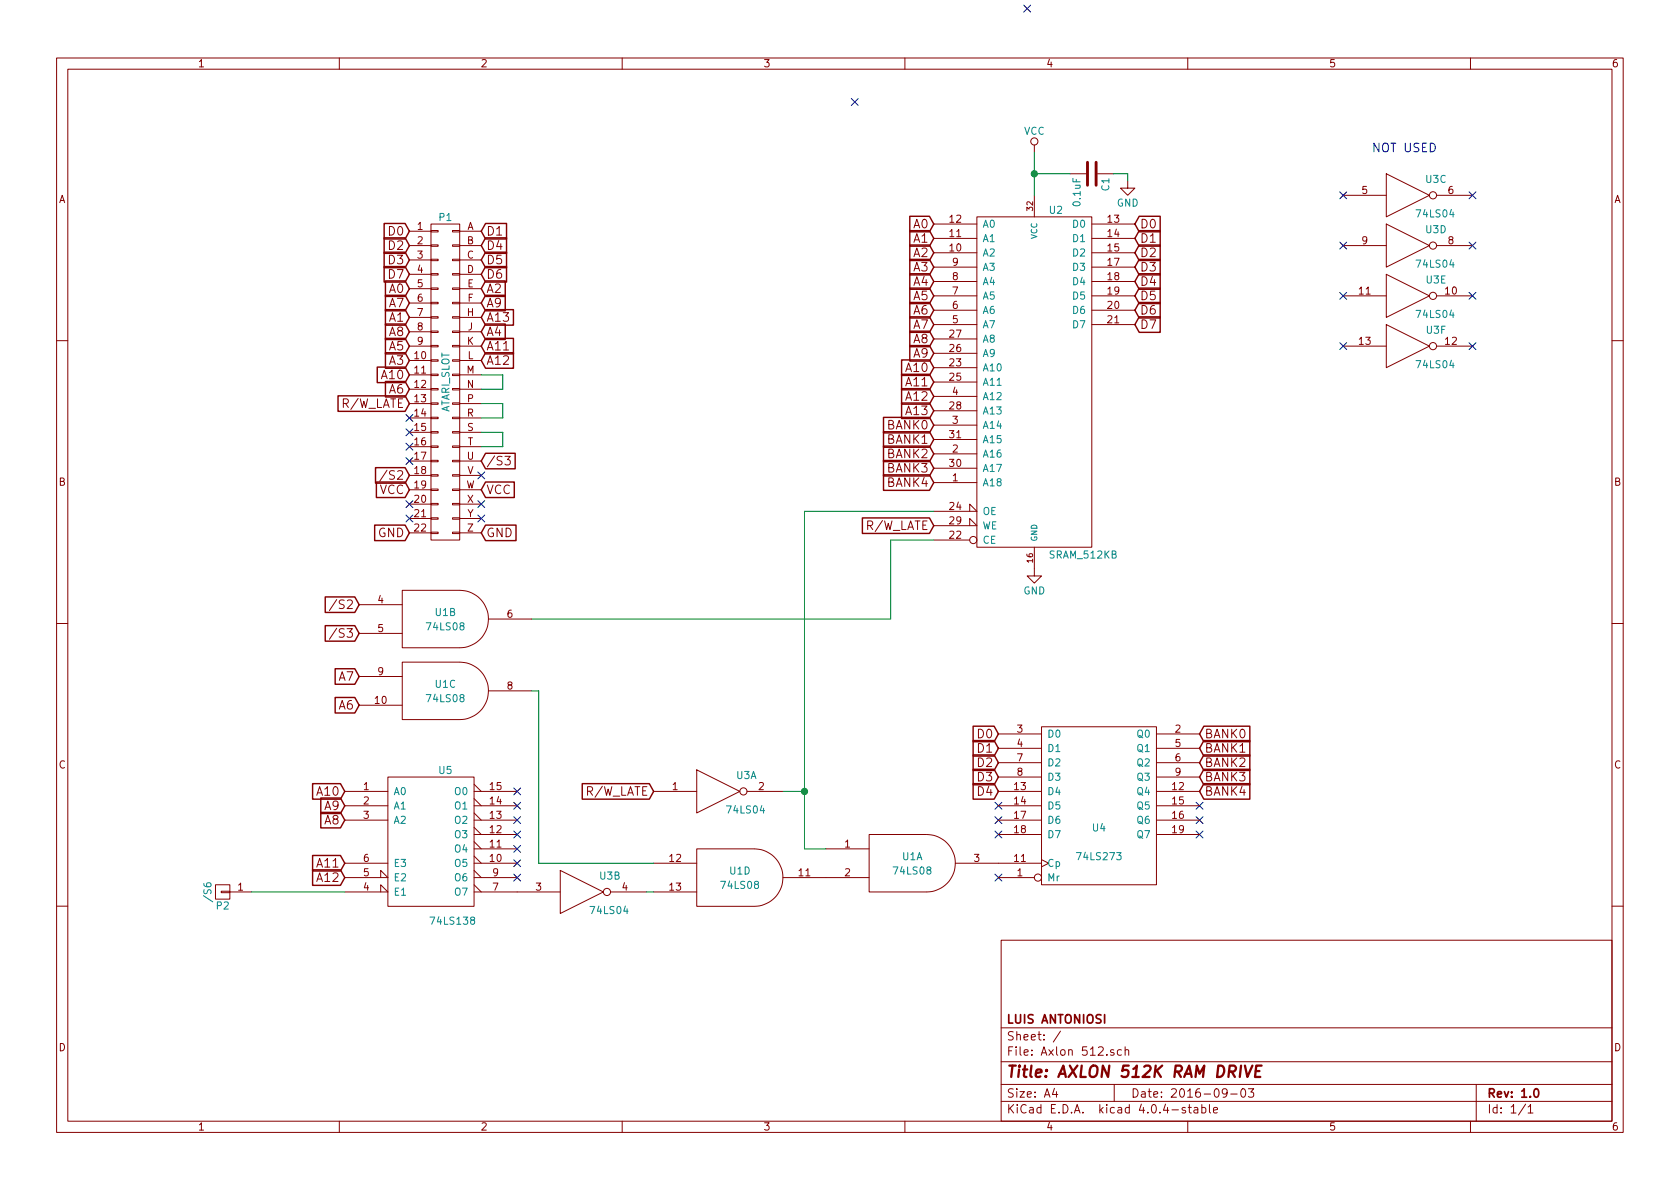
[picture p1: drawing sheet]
<svg xmlns="http://www.w3.org/2000/svg" width="297mm" height="210mm" viewBox="0 0 297 210" stroke-linecap="round" stroke-linejoin="round" font-family="sans-serif">
<g fill="none" stroke="#840000" stroke-width=".18">
<path d="M10 10.3h277v189.9h-277zM12 12.2h273v186.1h-273zM60 10.3v1.9M110 10.3v1.9M160 10.3v1.9M210 10.3v1.9M260 10.3v1.9M76.2 39.6h5.1v55.9h-5.1zM165.1 39.6h7.6M172.7 38.3h20.3v58.5h-20.3zM182.9 25.6v1.3M182.9 34.5v3.8"/>
<path d="M189.2 30.7h2.8M193 39.6h7.7M194.1 30.7h2.7M199.4 32v1.3h1.3l-1.3 1.2-1.3-1.2h1.3M237.5 34.5h7.6M245.1 30.7l7.6 3.8-7.6 3.8zM245.1 39.6l7.6 3.8-7.6 3.8zM254 34.5h6.3M72.4 40.9h3.8M72.4 43.4h3.8M72.4 46h3.8M72.4 48.5h3.8"/>
<path d="M72.4 51h3.8M72.4 53.6h3.8M72.4 56.1h3.8M72.4 58.7h3.8M76.2 58.5h1.3v.3h-1.3zM76.2 56h1.3v.3h-1.3zM76.2 53.5h1.3v.2h-1.3zM76.2 50.9h1.3v.3h-1.3zM76.2 48.4h1.3v.2h-1.3zM76.2 45.8h1.3v.3h-1.3zM76.2 43.3h1.3v.3h-1.3zM76.2 40.8h1.3v.2h-1.3z"/>
<path d="M80 58.5h1.3v.3h-1.3zM80 56h1.3v.3h-1.3zM80 53.5h1.3v.2h-1.3zM80 50.9h1.3v.3h-1.3zM80 48.4h1.3v.2h-1.3zM80 45.8h1.3v.3h-1.3zM80 43.3h1.3v.3h-1.3zM80 40.8h1.3v.2h-1.3zM81.3 40.9h3.8M81.3 43.4h3.8M81.3 46h3.8M81.3 48.5h3.8"/>
<path d="M81.3 51h3.8M81.3 53.6h3.8M81.3 56.1h3.8M81.3 58.7h3.8M165.1 57.4h7.6M165.1 54.9h7.6M165.1 52.3h7.6M165.1 49.8h7.6M165.1 47.2h7.6M165.1 44.7h7.6M165.1 42.2h7.6M165.1 59.9h7.6"/>
<path d="M193 57.4h7.7M193 54.9h7.7M193 52.3h7.7M193 49.8h7.7M193 47.2h7.7M193 44.7h7.7M193 42.2h7.7M237.5 52.3h7.6M237.5 43.4h7.6M245.1 48.5l7.6 3.8-7.6 3.8zM245.1 57.4l7.6 3.8-7.6 3.8zM254 52.3h6.3"/>
<path d="M254 43.4h6.3M10 60.2h2M72.4 61.2h3.8M72.4 63.7h3.8M72.4 66.3h3.8M72.4 68.8h3.8M72.4 71.4h3.8M72.4 73.9h3.8M72.4 76.4h3.8M72.4 79h3.8M76.2 78.9h1.3v.2h-1.3zM76.2 76.3h1.3v.3h-1.3z"/>
<path d="M76.2 73.8h1.3v.2h-1.3zM76.2 71.2h1.3v.3h-1.3zM76.2 68.7h1.3v.3h-1.3zM76.2 66.2h1.3v.2h-1.3zM76.2 63.6h1.3v.3h-1.3zM76.2 61.1h1.3v.2h-1.3zM80 78.9h1.3v.2h-1.3zM80 76.3h1.3v.3h-1.3zM80 73.8h1.3v.2h-1.3zM80 71.2h1.3v.3h-1.3zM80 68.7h1.3v.3h-1.3zM80 66.2h1.3v.2h-1.3z"/>
<path d="M80 63.6h1.3v.3h-1.3zM80 61.1h1.3v.2h-1.3zM81.3 61.2h3.8M81.3 63.7h3.8M81.3 66.3h3.8M81.3 68.8h3.8M81.3 71.4h3.8M81.3 73.9h3.8M81.3 76.4h3.8M81.3 79h3.8M165.1 75.2h7.6M165.1 70.1h7.6"/>
<path d="M165.1 77.7h7.6M165.1 65h7.6M165.1 67.6h7.6M165.1 62.5h7.6M165.1 72.6h7.6M237.5 61.2h7.6M254 61.2h6.3M285 60.2h2M68.4 83.2l-1.3 1.9M72.4 81.5h3.8M72.4 84.1h3.8M72.4 86.6h3.8"/>
<path d="M72.4 89.1h3.8M72.4 91.7h3.8M72.4 94.2h3.8M76.2 94.1h1.3v.3h-1.3zM76.2 91.6h1.3v.2h-1.3zM76.2 89h1.3v.3h-1.3zM76.2 86.5h1.3v.2h-1.3zM76.2 83.9h1.3v.3h-1.3zM76.2 81.4h1.3v.3h-1.3zM80 94.1h1.3v.3h-1.3zM80 91.6h1.3v.2h-1.3zM80 89h1.3v.3h-1.3z"/>
<path d="M80 86.5h1.3v.2h-1.3zM80 83.9h1.3v.3h-1.3zM80 81.4h1.3v.3h-1.3zM81.3 81.5h3.8M81.3 84.1h3.8M81.3 86.6h3.8M81.3 89.1h3.8M81.3 91.7h3.8M81.3 94.2h3.8M89.3 80.7h.9l-.5 .6 .4 .1 .1 .2-.1 .5-.2 .1h-.4l-.2-.1M165.1 90.4h7.6l-1.3-1.3v1.3M165.1 93h7.6l-1.3-1.3v1.3"/>
<path d="M165.1 85.3h7.6M165.1 80.3h7.6M165.1 82.8h7.6M165.1 95.5h6.3M182.9 96.8v5h1.2l-1.2 1.3-1.3-1.3h1.3M10 110.3h2M59.5 106l-1.3 2M59.5 111.1l-1.3 1.9M63.5 119.6h7.6M63.5 106.9h7.6M63.5 112h7.6M81.3 117.1h-10.2v10.1h10.2"/>
<path d="M81.3 104.4h-10.2v10.1h10.2M81.3 117.1a5.1 5.1 0 0 1 5.1 5.1 5.1 5.1 0 0 1-5.1 5M81.3 104.4a5.1 5.1 0 0 1 5.1 5.1 5.1 5.1 0 0 1-5.1 5M86.4 109.5h7.6M285 110.3h2M61 139.9h7.6M63.5 124.7h7.6M68.6 137.4h15.2v22.9h-15.2zM83.8 139.9h7.6M83.8 138.7l1.3 1.2M86.4 122.2h7.6M115.6 139.9h7.6"/>
<path d="M123.2 136.1l7.6 3.8-7.6 3.9zM132.1 139.9h6.3M176.5 139.9h7.6M176.5 129.8h7.6M176.5 132.3h7.6M176.5 134.9h7.6M176.5 137.4h7.6M184.1 128.5h20.4v28h-20.4zM204.5 139.9h7.6M204.5 129.8h7.6M204.5 132.3h7.6M204.5 134.9h7.6"/>
<path d="M204.5 137.4h7.6M38.1 156.5h2.5v2.5h-2.5zM39.1 157.6h1.5v.3h-1.5zM40.6 157.7h3.8M61 157.7h7.6l-1.3-1.2v1.2M61 155.2h7.6l-1.3-1.3v1.3M61 152.6h7.6M61 142.5h7.6M61 145h7.6M83.8 155.2h7.6M83.8 152.6h7.6M83.8 157.7h15.3"/>
<path d="M83.8 142.5h7.6M83.8 145h7.6M83.8 156.5l1.3 1.2M83.8 153.9l1.3 1.3M83.8 151.4l1.3 1.2M83.8 150.1h7.6M83.8 148.8l1.3 1.3M83.8 147.6h7.6M83.8 146.3l1.3 1.3M83.8 143.8l1.3 1.2M83.8 141.2l1.3 1.3M99.1 153.9l7.6 3.8-7.6 3.8z"/>
<path d="M107.9 157.7h6.4M115.6 152.6h7.6M115.6 157.7h7.6M133.3 150.1h-10.1v10.2h10.1M133.4 150.1a5.1 5.1 0 0 1 5 5.1 5.1 5.1 0 0 1-5 5.1M138.4 155.2h15.3M146 150.1h7.7M163.8 147.6h-10.1v10.1h10.1M163.9 147.6a5.1 5.1 0 0 1 5 5 5.1 5.1 0 0 1-5 5.1M168.9 152.6h15.2M176.5 155.2h6.4M176.5 142.5h7.6"/>
<path d="M176.5 145h7.6M176.5 147.6h7.6M184.1 152l1.3 .6-1.3 .7M204.5 142.5h7.6M204.5 145h7.6M204.5 147.6h7.6M10 160.2h2M177 166.3h108v32h-108zM285 160.2h2M60 198.3v1.9M110 198.3v1.9M160 198.3v1.9"/>
<path d="M177 194.8h108M177 191.8h108M177 187.8h108M177 181.8h108M186.4 192.5l-.3 1h.9M186.8 193v1M187.5 182.3l-1.3 2M196.9 185.7a.37 .37 0 0 0-.6 .1l.1 .2 .5 .2 .1 .1-.2 .3-.5-.1M197 191.8v3M198.3 185.7l-.5-.1-.2 .3v.6l.2 .1 .5-.1M198.9 185.7l.2-.1 .4 .1 .1 .9M198.9 185.1v1.5"/>
<path d="M209.6 195.9a.37 .37 0 0 0-.6 .1l.1 .3 .5 .1 .1 .1-.3 .3-.4-.1M210 198.3v1.9M210.1 195.8h.5M210.3 195.3v1.3l.3 .2M211.2 195.9h.5l.1 .9M211.8 196.2l-.5 .1-.2 .2 .2 .3 .5-.1M212.5 195.9l.4-.1 .3 .3-.1 .6h-.6M212.5 195.3v1.5M213.8 195.3v1.3l.2 .2M214.6 196.3l.7-.1-.1-.3-.4-.1-.2 .2v.7h.6M217 193.2l-.3 .3h-.3l-.3-.3v-.4l.2-.2 .4-.1 .2 .2a1.19 1.19 0 0 1-.2 1.2l-.4 .1M217.6 193.5h1.1"/>
<path d="M219.5 192.7l.2-.2a.81 .81 0 0 1 .6 .6 .81 .81 0 0 1-.3 .8l-.1 .1a.79 .79 0 0 1-.4-1.3zM220.7 192.5h1l-.5 .6 .4 .1v.7l-.2 .1-.7-.1M260 198.3v1.9M261 191.8v6.5M269.7 195.2l-1.2 2M270.2 195.8l.4-.5v1.5M270.2 196.8h.8"/>
<circle cx="182.9" cy="25" r=".63"/>
<circle cx="253.4" cy="34.5" r=".63"/>
<circle cx="253.4" cy="52.3" r=".63"/>
<circle cx="253.4" cy="43.4" r=".63"/>
<circle cx="253.4" cy="61.2" r=".63"/>
<circle cx="172.1" cy="95.5" r=".63"/>
<circle cx="131.4" cy="139.9" r=".63"/>
<circle cx="107.3" cy="157.7" r=".63"/>
<circle cx="183.5" cy="155.2" r=".63"/>
</g>
<path d="M271.3 192.7l.3-.2a.81 .81 0 0 1 .5 .6 .81 .81 0 0 1-.2 .8l-.2 .1a.79 .79 0 0 1-.4-1.3z" fill="none" stroke="#840000" stroke-width=".3"/>
<path d="M220.1 188.4l.4 2 .9-2M222 189.4h.7M223.1 188.4h-1l-.2 2h.9" fill="none" stroke="#840000" stroke-width=".41"/>
<g fill="none" stroke="#840000" stroke-width=".25">
<path d="M67.9 39.5h3.7l.8 1.4-.8 1.4h-3.7zM85.9 39.5h3.7v2.8h-3.7l-.8-1.4zM160.9 38.2h3.4l.8 1.4-.8 1.4h-3.4zM201.4 38.2h3.7v2.8h-3.7l-.7-1.4zM67.9 42.1h3.7l.8 1.3-.8 1.4h-3.7zM67.9 44.6h3.7l.8 1.4-.8 1.3h-3.7zM67.9 47.1h3.7l.8 1.4-.8 1.4h-3.7zM68.1 49.7h3.5l.8 1.3-.8 1.4h-3.5zM68.1 52.2h3.5l.8 1.4-.8 1.4h-3.5zM68.1 54.8h3.5l.8 1.3-.8 1.4h-3.5zM68.1 57.3h3.5l.8 1.4-.8 1.3h-3.5zM68.1 59.8h3.5l.8 1.4-.8 1.4h-3.5z"/>
<path d="M85.9 42.1h3.7v2.7h-3.7l-.8-1.4zM85.9 44.6h3.7v2.7h-3.7l-.8-1.3zM85.9 47.1h3.7v2.8h-3.7l-.8-1.4zM85.9 49.7h3.4v2.7h-3.4l-.8-1.4zM85.9 52.2h3.4v2.8h-3.4l-.8-1.4zM85.9 54.8h4.9v2.7h-4.9l-.8-1.4zM85.9 57.3h3.4v2.7h-3.4l-.8-1.3zM85.9 59.8h4.9v2.8h-4.9l-.8-1.4zM160.9 40.8h3.4l.8 1.4-.8 1.3h-3.4zM160.9 43.3h3.4l.8 1.4-.8 1.4h-3.4zM160.9 45.9h3.4l.8 1.3-.8 1.4h-3.4zM160.9 48.4h3.4l.8 1.4-.8 1.3h-3.4z"/>
<path d="M160.9 50.9h3.4l.8 1.4-.8 1.4h-3.4zM160.9 53.5h3.4l.8 1.4-.8 1.3h-3.4zM160.9 56h3.4l.8 1.4-.8 1.4h-3.4zM160.9 58.6h3.4l.8 1.3-.8 1.4h-3.4zM201.4 40.8h3.7v2.7h-3.7l-.7-1.3zM201.4 43.3h3.7v2.8h-3.7l-.7-1.4zM201.4 45.9h3.7v2.7h-3.7l-.7-1.4zM201.4 48.4h3.7v2.7h-3.7l-.7-1.3zM201.4 50.9h3.7v2.8h-3.7l-.7-1.4zM201.4 53.5h3.7v2.7h-3.7l-.7-1.3zM201.4 56h3.7v2.8h-3.7l-.7-1.4zM59.8 70h11.8l.8 1.4-.8 1.3h-11.8z"/>
<path d="M66.7 64.9h4.9l.8 1.4-.8 1.4h-4.9zM68.1 62.4h3.5l.8 1.3-.8 1.4h-3.5zM68.1 67.5h3.5l.8 1.3-.8 1.4h-3.5zM85.9 62.4h4.9v2.7h-4.9l-.8-1.4zM156.2 78.9h8.1l.8 1.4-.8 1.3h-8.1zM156.2 73.8h8.1l.8 1.4-.8 1.3h-8.1zM156.2 76.3h8.1l.8 1.4-.8 1.4h-8.1zM159.4 63.6h4.9l.8 1.4-.8 1.4h-4.9zM159.4 66.2h4.9l.8 1.4-.8 1.3h-4.9zM159.4 68.7h4.9l.8 1.4-.8 1.4h-4.9zM159.4 71.3h4.9l.8 1.3-.8 1.4h-4.9zM160.9 61.1h3.4l.8 1.4-.8 1.3h-3.4z"/>
<path d="M66.2 92.9h5.4l.8 1.3-.8 1.4h-5.4zM66.4 82.7h5.2l.8 1.4-.8 1.3h-5.2zM66.5 85.2h5.1l.8 1.4-.8 1.4h-5.1zM85.9 80.2h5.2v2.7h-5.2l-.8-1.4zM85.9 85.2h5v2.8h-5l-.8-1.4zM85.9 92.9h5.3v2.7h-5.3l-.8-1.4zM152.5 91.6h11.8l.8 1.4-.8 1.3h-11.8zM156.2 84h8.1l.8 1.3-.8 1.4h-8.1zM156.2 81.4h8.1l.8 1.4-.8 1.4h-8.1zM57.5 105.6h5.2l.8 1.3-.8 1.4h-5.2zM57.5 110.6h5.2l.8 1.4-.8 1.4h-5.2zM59.3 118.3h3.4l.8 1.3-.8 1.4h-3.4z"/>
<path d="M55.3 138.6h4.9l.8 1.3-.8 1.4h-4.9zM59.3 123.3h3.4l.8 1.4-.8 1.4h-3.4zM102.9 138.6h11.9l.8 1.3-.8 1.4h-11.9zM172.1 128.4h3.7l.7 1.4-.7 1.4h-3.7zM172.1 131h3.7l.7 1.3-.7 1.4h-3.7zM172.1 133.5h3.7l.7 1.4-.7 1.3h-3.7zM172.1 136h3.7l.7 1.4-.7 1.4h-3.7zM172.1 138.6h3.7l.7 1.3-.7 1.4h-3.7zM212.9 128.4h8.1v2.8h-8.1l-.8-1.4zM212.9 131h8.1v2.7h-8.1l-.8-1.4zM212.9 133.5h8.1v2.7h-8.1l-.8-1.3zM212.9 136h8.1v2.8h-8.1l-.8-1.4z"/>
<path d="M212.9 138.6h8.1v2.7h-8.1l-.8-1.4zM55.3 153.8h4.9l.8 1.4-.8 1.4h-4.9zM55.3 151.3h4.9l.8 1.3-.8 1.4h-4.9zM56.7 141.1h3.5l.8 1.4-.8 1.4h-3.5zM56.7 143.7h3.5l.8 1.3-.8 1.4h-3.5z"/>
</g>
<g fill="none" stroke="#000084" stroke-width=".18">
<path d="M150.5 17.4l1.2 1.2M151.7 17.4l-1.2 1.2M181 .9l1.2 1.2M182.2 .9l-1.2 1.2M236.9 33.9l1.2 1.2M238.1 33.9l-1.2 1.2M259.7 33.9l1.3 1.2M261 33.9l-1.3 1.2M236.9 42.8l1.2 1.2M236.9 51.7l1.2 1.2M238.1 42.8l-1.2 1.2M238.1 51.7l-1.2 1.2"/>
<path d="M259.7 51.7l1.3 1.2M259.7 42.8l1.3 1.2M261 51.7l-1.3 1.2M261 42.8l-1.3 1.2M71.8 73.3l1.2 1.2M71.8 75.8l1.2 1.3M71.8 78.4l1.2 1.2M73 73.3l-1.2 1.2M73 75.8l-1.2 1.3M73 78.4l-1.2 1.2M236.9 60.6l1.2 1.2M238.1 60.6l-1.2 1.2"/>
<path d="M259.7 60.6l1.3 1.2M261 60.6l-1.3 1.2M71.8 80.9l1.2 1.2M71.8 91.1l1.2 1.2M71.8 88.5l1.2 1.3M73 80.9l-1.2 1.2M73 91.1l-1.2 1.2M73 88.5l-1.2 1.3M84.5 88.5l1.2 1.3M84.5 91.1l1.2 1.2M84.5 83.5l1.2 1.2M85.7 88.5l-1.2 1.3"/>
<path d="M85.7 91.1l-1.2 1.2M85.7 83.5l-1.2 1.2M90.8 139.3l1.2 1.3M92 139.3l-1.2 1.3M90.8 141.9l1.2 1.2M90.8 144.4l1.2 1.2M90.8 147l1.2 1.2M90.8 149.5l1.2 1.2M90.8 152l1.2 1.3M90.8 154.6l1.2 1.2M92 141.9l-1.2 1.2M92 144.4l-1.2 1.2"/>
<path d="M92 147l-1.2 1.2M92 149.5l-1.2 1.2M92 152l-1.2 1.3M92 154.6l-1.2 1.2M175.9 141.9l1.2 1.2M175.9 144.4l1.2 1.2M175.9 147l1.2 1.2M175.9 154.6l1.2 1.2M177.1 141.9l-1.2 1.2M177.1 144.4l-1.2 1.2M177.1 147l-1.2 1.2M177.1 154.6l-1.2 1.2"/>
<path d="M211.5 141.9l1.2 1.2M211.5 144.4l1.2 1.2M211.5 147l1.2 1.2M212.7 141.9l-1.2 1.2M212.7 144.4l-1.2 1.2M212.7 147l-1.2 1.2"/>
</g>
<path d="M182.9 26.9v7.6M182.9 30.7h6.3M196.8 30.7h2.6v1.3M85.1 66.3h3.8v2.5h-3.8M85.1 71.4h3.8v2.5h-3.8M85.1 76.4h3.8v2.6h-3.8M165.1 90.4h-22.9v59.7h3.8M165.1 95.5h-7.6v14h-63.5M94 122.2h1.2v30.4h20.4M138.4 139.9h3.8M44.4 157.7h16.6M114.3 157.7h1.3" fill="none" stroke="#008400" stroke-width=".18"/>
<g fill="#008400" stroke="#008400" stroke-width=".25">
<circle cx="142.2" cy="139.9" r=".51"/>
<circle cx="182.9" cy="30.7" r=".51"/>
</g>
<path d="M192.3 28.7v4.1M193.8 28.7v4.1" fill="none" stroke="#840000" stroke-width=".51"/>
<text font-size="2.8" fill="#840000" x="178" y="190.5">Title: AXLON 512K RAM DRIVE</text>
<text font-size="2.1" fill="#0000c2" x="242.6" y="26.9">NOT USED</text>
<g font-size="2.1" fill="#840000">
<text x="68.8" y="41.7">D0</text>
<text x="86" y="41.7">D1</text>
<text x="161.5" y="40.4">A0</text>
<text x="201.6" y="40.4">D0</text>
<text x="68.8" y="44.2">D2</text>
<text x="68.8" y="46.7">D3</text>
<text x="86" y="44.2">D4</text>
<text x="86" y="46.7">D5</text>
<text x="161.5" y="42.9">A1</text>
<text x="161.5" y="45.5">A2</text>
<text x="201.6" y="42.9">D1</text>
<text x="201.6" y="45.5">D2</text>
<text x="68.8" y="49.3">D7</text>
<text x="68.8" y="51.8">A0</text>
<text x="86" y="49.3">D6</text>
<text x="86" y="51.8">A2</text>
<text x="161.5" y="48">A3</text>
<text x="161.5" y="50.5">A4</text>
<text x="161.5" y="53.1">A5</text>
<text x="201.6" y="48">D3</text>
<text x="201.6" y="50.5">D4</text>
<text x="201.6" y="53.1">D5</text>
<text x="68.8" y="54.4">A7</text>
<text x="68.8" y="56.9">A1</text>
<text x="68.8" y="59.4">A8</text>
<text x="86" y="54.4">A9</text>
<text x="86" y="56.9">A13</text>
<text x="86" y="59.4">A4</text>
<text x="161.5" y="55.6">A6</text>
<text x="161.5" y="58.2">A7</text>
<text x="201.6" y="55.6">D6</text>
<text x="201.6" y="58.2">D7</text>
<text x="68.8" y="62">A5</text>
<text x="68.8" y="64.5">A3</text>
<text x="86" y="62">A11</text>
<text x="86" y="64.5">A12</text>
<text x="160.3" y="65.8">A10</text>
<text x="161.5" y="60.7">A8</text>
<text x="161.5" y="63.2">A9</text>
<text x="67.6" y="67.1">A10</text>
<text x="68.8" y="69.6">A6</text>
<text x="160.3" y="68.3">A11</text>
<text x="160.3" y="70.9">A12</text>
<text x="60.6" y="72.1">R/W_LATE</text>
<text x="156.9" y="75.9">BANK0</text>
<text x="160.3" y="73.4">A13</text>
<text x="86" y="82.3">/S3</text>
<text x="156.9" y="81">BANK2</text>
<text x="156.9" y="78.5">BANK1</text>
<text x="156.9" y="83.6">BANK3</text>
<text x="67" y="87.4">VCC</text>
<text x="68.3" y="84.8">/S2</text>
<text x="86" y="87.4">VCC</text>
<text x="156.9" y="86.1">BANK4</text>
<text x="66.8" y="95">GND</text>
<text x="86" y="95">GND</text>
<text x="153.3" y="93.7">R/W_LATE</text>
<text x="59.4" y="107.7">/S2</text>
<text x="59.4" y="112.8">/S3</text>
<text x="59.9" y="120.4">A7</text>
<text x="59.9" y="125.5">A6</text>
<text x="172.9" y="130.6">D0</text>
<text x="213" y="130.6">BANK0</text>
<text x="172.9" y="133.1">D1</text>
<text x="172.9" y="135.6">D2</text>
<text x="213" y="133.1">BANK1</text>
<text x="213" y="135.6">BANK2</text>
<text x="56.2" y="140.7">A10</text>
<text x="57.3" y="143.3">A9</text>
<text x="103.8" y="140.7">R/W_LATE</text>
<text x="172.9" y="138.2">D3</text>
<text x="172.9" y="140.7">D4</text>
<text x="213" y="138.2">BANK3</text>
<text x="213" y="140.7">BANK4</text>
<text x="57.3" y="145.8">A8</text>
<text x="56.2" y="156">A12</text>
<text x="56.2" y="153.4">A11</text>
<text x="178" y="184">Sheet: /</text>
<text x="178" y="181">LUIS ANTONIOSI</text>
<text x="178" y="186.7">File: Axlon 512.sch</text>
<text x="178" y="196.9">KiCad E.D.A. kicad 4.0.4-stable</text>
<text x="178" y="194.1">Size: A4</text>
<text x="200" y="194.1">Date: 2016-09-03</text>
<text x="263" y="194.1">Rev: 1.0</text>
<text x="263" y="196.9">Id: 1/1</text>
</g>
<g font-size="1.8" fill="#840000">
<text x="35" y="11.9">1</text>
<text x="85" y="11.9">2</text>
<text x="135" y="11.9">3</text>
<text x="185" y="11.9">4</text>
<text x="235" y="11.9">5</text>
<text x="285" y="11.9">6</text>
<text x="10.4" y="35.9">A</text>
<text x="240.8" y="34.3">5</text>
<text x="256.1" y="34.3">6</text>
<text x="285.4" y="35.9">A</text>
<text x="73.8" y="40.6">1</text>
<text x="82.5" y="40.6">A</text>
<text x="167.9" y="41.9">11</text>
<text x="167.9" y="39.4">12</text>
<text x="195.9" y="39.4">13</text>
<text x="195.9" y="41.9">14</text>
<text x="73.8" y="43.2">2</text>
<text x="73.8" y="45.7">3</text>
<text x="82.5" y="43.2">B</text>
<text x="82.5" y="45.7">C</text>
<text x="167.9" y="44.4">10</text>
<text x="168.4" y="47">9</text>
<text x="195.9" y="44.4">15</text>
<text x="195.9" y="47">17</text>
<text x="240.8" y="43.2">9</text>
<text x="256.1" y="43.2">8</text>
<text x="73.8" y="48.3">4</text>
<text x="73.8" y="50.8">5</text>
<text x="73.8" y="53.3">6</text>
<text x="82.5" y="48.3">D</text>
<text x="82.6" y="50.8">E</text>
<text x="82.7" y="53.3">F</text>
<text x="168.4" y="52.1">7</text>
<text x="168.4" y="49.5">8</text>
<text x="195.9" y="49.5">18</text>
<text x="195.9" y="52.1">19</text>
<text x="240.3" y="52.1">11</text>
<text x="255.6" y="52.1">10</text>
<text x="73.8" y="55.9">7</text>
<text x="73.8" y="58.4">8</text>
<text x="82.5" y="55.9">H</text>
<text x="82.7" y="58.4">J</text>
<text x="167.9" y="59.7">27</text>
<text x="168.4" y="57.1">5</text>
<text x="168.4" y="54.6">6</text>
<text x="195.9" y="54.6">20</text>
<text x="195.9" y="57.1">21</text>
<text x="73.3" y="63.5">10</text>
<text x="73.8" y="61">9</text>
<text x="82.5" y="61">K</text>
<text x="82.7" y="63.5">L</text>
<text x="167.9" y="64.8">23</text>
<text x="167.9" y="62.2">26</text>
<text x="240.3" y="61">13</text>
<text x="255.6" y="61">12</text>
<text x="73.3" y="66">11</text>
<text x="73.3" y="68.6">12</text>
<text x="73.3" y="71.1">13</text>
<text x="82.4" y="66">M</text>
<text x="82.5" y="68.6">N</text>
<text x="82.6" y="71.1">P</text>
<text x="167.9" y="67.3">25</text>
<text x="168.4" y="69.8">4</text>
<text x="73.3" y="73.7">14</text>
<text x="73.3" y="76.2">15</text>
<text x="82.5" y="73.7">R</text>
<text x="82.6" y="76.2">S</text>
<text x="167.9" y="77.5">31</text>
<text x="167.9" y="72.4">28</text>
<text x="168.4" y="74.9">3</text>
<text x="73.3" y="78.7">16</text>
<text x="73.3" y="81.3">17</text>
<text x="73.3" y="83.8">18</text>
<text x="82.5" y="81.3">U</text>
<text x="82.6" y="83.8">V</text>
<text x="82.7" y="78.7">T</text>
<text x="167.9" y="82.5">30</text>
<text x="168.4" y="80">2</text>
<text x="10.4" y="85.9">B</text>
<text x="73.3" y="88.9">20</text>
<text x="73.3" y="86.4">19</text>
<text x="82.3" y="86.4">W</text>
<text x="82.6" y="88.9">X</text>
<text x="168.4" y="85.1">1</text>
<text x="285.4" y="85.9">B</text>
<text x="73.3" y="91.4">21</text>
<text x="73.3" y="94">22</text>
<text x="82.6" y="91.4">Y</text>
<text x="82.7" y="94">Z</text>
<text x="167.9" y="95.2">22</text>
<text x="167.9" y="90.2">24</text>
<text x="167.9" y="92.7">29</text>
<text x="66.8" y="106.7">4</text>
<text x="66.8" y="111.8">5</text>
<text x="89.7" y="109.2">6</text>
<text x="66.8" y="119.4">9</text>
<text x="66.3" y="124.5">10</text>
<text x="89.7" y="121.9">8</text>
<text x="179.9" y="129.5">3</text>
<text x="207.8" y="129.5">2</text>
<text x="10.4" y="135.9">C</text>
<text x="179.9" y="132.1">4</text>
<text x="179.9" y="134.6">7</text>
<text x="179.9" y="137.2">8</text>
<text x="207.8" y="132.1">5</text>
<text x="207.8" y="134.6">6</text>
<text x="207.8" y="137.2">9</text>
<text x="285.4" y="135.9">C</text>
<text x="64.3" y="139.7">1</text>
<text x="64.3" y="142.2">2</text>
<text x="86.7" y="142.2">14</text>
<text x="86.7" y="139.7">15</text>
<text x="118.9" y="139.7">1</text>
<text x="134.1" y="139.7">2</text>
<text x="179.4" y="139.7">13</text>
<text x="179.4" y="142.2">14</text>
<text x="207.3" y="139.7">12</text>
<text x="207.3" y="142.2">15</text>
<text x="64.3" y="144.8">3</text>
<text x="86.7" y="149.9">11</text>
<text x="86.7" y="147.3">12</text>
<text x="86.7" y="144.8">13</text>
<text x="149.4" y="149.9">1</text>
<text x="179.4" y="144.8">17</text>
<text x="179.4" y="147.3">18</text>
<text x="207.3" y="144.8">16</text>
<text x="207.3" y="147.3">19</text>
<text x="64.3" y="154.9">5</text>
<text x="64.3" y="152.4">6</text>
<text x="86.7" y="152.4">10</text>
<text x="87.1" y="154.9">9</text>
<text x="118.4" y="152.4">12</text>
<text x="141.3" y="154.9">11</text>
<text x="149.4" y="154.9">2</text>
<text x="172.2" y="152.4">3</text>
<text x="179.4" y="152.4">11</text>
<text x="179.9" y="154.9">1</text>
<text x="42.1" y="157.5">1</text>
<text x="64.3" y="157.5">4</text>
<text x="87.1" y="157.5">7</text>
<text x="94.8" y="157.5">3</text>
<text x="110" y="157.5">4</text>
<text x="118.4" y="157.5">13</text>
<text x="10.4" y="185.9">D</text>
<text x="285.4" y="185.9">D</text>
<text x="35" y="199.9">1</text>
<text x="85" y="199.9">2</text>
<text x="135" y="199.9">3</text>
<text x="185" y="199.9">4</text>
<text x="235" y="199.9">5</text>
<text x="285" y="199.9">6</text>
</g>
<g font-size="1.8" fill="#008484">
<text x="181" y="23.8">VCC</text>
<text x="196.1" y="33.7" transform="rotate(-90 196.1 33.7)">C1</text>
<text x="252.1" y="32.3">U3C</text>
<text x="77.7" y="39.1">P1</text>
<text x="173.7" y="40.3">A0</text>
<text x="185.6" y="37.8">U2</text>
<text x="189.8" y="40.3">D0</text>
<text x="191" y="36.3" transform="rotate(-90 191 36.3)">0.1uF</text>
<text x="197.4" y="36.5">GND</text>
<text x="250.6" y="38.4">74LS04</text>
<text x="252.1" y="41.2">U3D</text>
<text x="173.7" y="47.9">A3</text>
<text x="173.7" y="45.3">A2</text>
<text x="173.7" y="42.8">A1</text>
<text x="189.8" y="42.8">D1</text>
<text x="189.8" y="45.3">D2</text>
<text x="189.8" y="47.9">D3</text>
<text x="250.6" y="47.3">74LS04</text>
<text x="173.7" y="53">A5</text>
<text x="173.7" y="50.4">A4</text>
<text x="189.8" y="50.4">D4</text>
<text x="189.8" y="53">D5</text>
<text x="252.2" y="50.1">U3E</text>
<text x="173.7" y="58">A7</text>
<text x="173.7" y="55.5">A6</text>
<text x="189.8" y="55.5">D6</text>
<text x="189.8" y="58">D7</text>
<text x="250.6" y="56.2">74LS04</text>
<text x="252.2" y="59">U3F</text>
<text x="173.7" y="65.7">A10</text>
<text x="173.7" y="63.1">A9</text>
<text x="173.7" y="60.6">A8</text>
<text x="250.6" y="65.1">74LS04</text>
<text x="173.7" y="70.7">A12</text>
<text x="173.7" y="68.2">A11</text>
<text x="79.5" y="73.1" transform="rotate(-90 79.5 73.1)">ATARI_SLOT</text>
<text x="173.7" y="75.8">A14</text>
<text x="173.7" y="73.3">A13</text>
<text x="173.7" y="80.9">A16</text>
<text x="173.7" y="83.4">A17</text>
<text x="173.7" y="78.4">A15</text>
<text x="173.7" y="86">A18</text>
<text x="173.7" y="91.1">OE</text>
<text x="173.7" y="93.6">WE</text>
<text x="173.7" y="96.1">CE</text>
<text x="185.7" y="98.7">SRAM_512KB</text>
<text x="180.9" y="105.1">GND</text>
<text x="75.6" y="111.4">74LS08</text>
<text x="77" y="108.9">U1B</text>
<text x="75.6" y="124.1">74LS08</text>
<text x="77" y="121.6">U1C</text>
<text x="185.2" y="130.4">D0</text>
<text x="201.1" y="130.4">Q0</text>
<text x="77.6" y="136.8">U5</text>
<text x="130.2" y="137.7">U3A</text>
<text x="185.2" y="133">D1</text>
<text x="185.2" y="135.5">D2</text>
<text x="201.1" y="133">Q1</text>
<text x="201.1" y="135.5">Q2</text>
<text x="69.6" y="140.6">A0</text>
<text x="69.6" y="143.1">A1</text>
<text x="80.4" y="143.1">O1</text>
<text x="80.4" y="140.6">O0</text>
<text x="128.7" y="143.8">74LS04</text>
<text x="185.2" y="138">D3</text>
<text x="185.2" y="140.6">D4</text>
<text x="185.2" y="143.1">D5</text>
<text x="201.1" y="138">Q3</text>
<text x="201.1" y="140.6">Q4</text>
<text x="201.1" y="143.1">Q5</text>
<text x="69.6" y="145.7">A2</text>
<text x="80.4" y="148.2">O3</text>
<text x="80.4" y="145.7">O2</text>
<text x="185.2" y="145.7">D6</text>
<text x="185.2" y="148.2">D7</text>
<text x="193.2" y="147">U4</text>
<text x="201.1" y="145.7">Q6</text>
<text x="201.1" y="148.2">Q7</text>
<text x="69.6" y="155.8">E2</text>
<text x="69.6" y="153.3">E3</text>
<text x="80.4" y="155.8">O6</text>
<text x="80.4" y="153.3">O5</text>
<text x="80.4" y="150.7">O4</text>
<text x="106.1" y="155.5">U3B</text>
<text x="129.1" y="154.6">U1D</text>
<text x="158.2" y="154.6">74LS08</text>
<text x="159.5" y="152.1">U1A</text>
<text x="185.2" y="155.8">Mr</text>
<text x="185.2" y="153.3">Cp</text>
<text x="190.7" y="152.1">74LS273</text>
<text x="37.4" y="159" transform="rotate(-90 37.4 159)">/S6</text>
<text x="38.3" y="160.8">P2</text>
<text x="69.6" y="158.4">E1</text>
<text x="80.4" y="158.4">O7</text>
<text x="104.6" y="161.6">74LS04</text>
<text x="127.7" y="157.2">74LS08</text>
<text x="76.4" y="163.5">74LS138</text>
</g>
<g font-size="1.4" fill="#840000">
<text x="182.6" y="37.2" transform="rotate(-90 182.6 37.2)">32</text>
<text x="182.6" y="99.5" transform="rotate(-90 182.6 99.5)">16</text>
</g>
<g font-size="1.4" fill="#008484">
<text x="183.4" y="42.4" transform="rotate(-90 183.4 42.4)">VCC</text>
<text x="183.4" y="95.8" transform="rotate(-90 183.4 95.8)">GND</text>
</g>
</svg>
